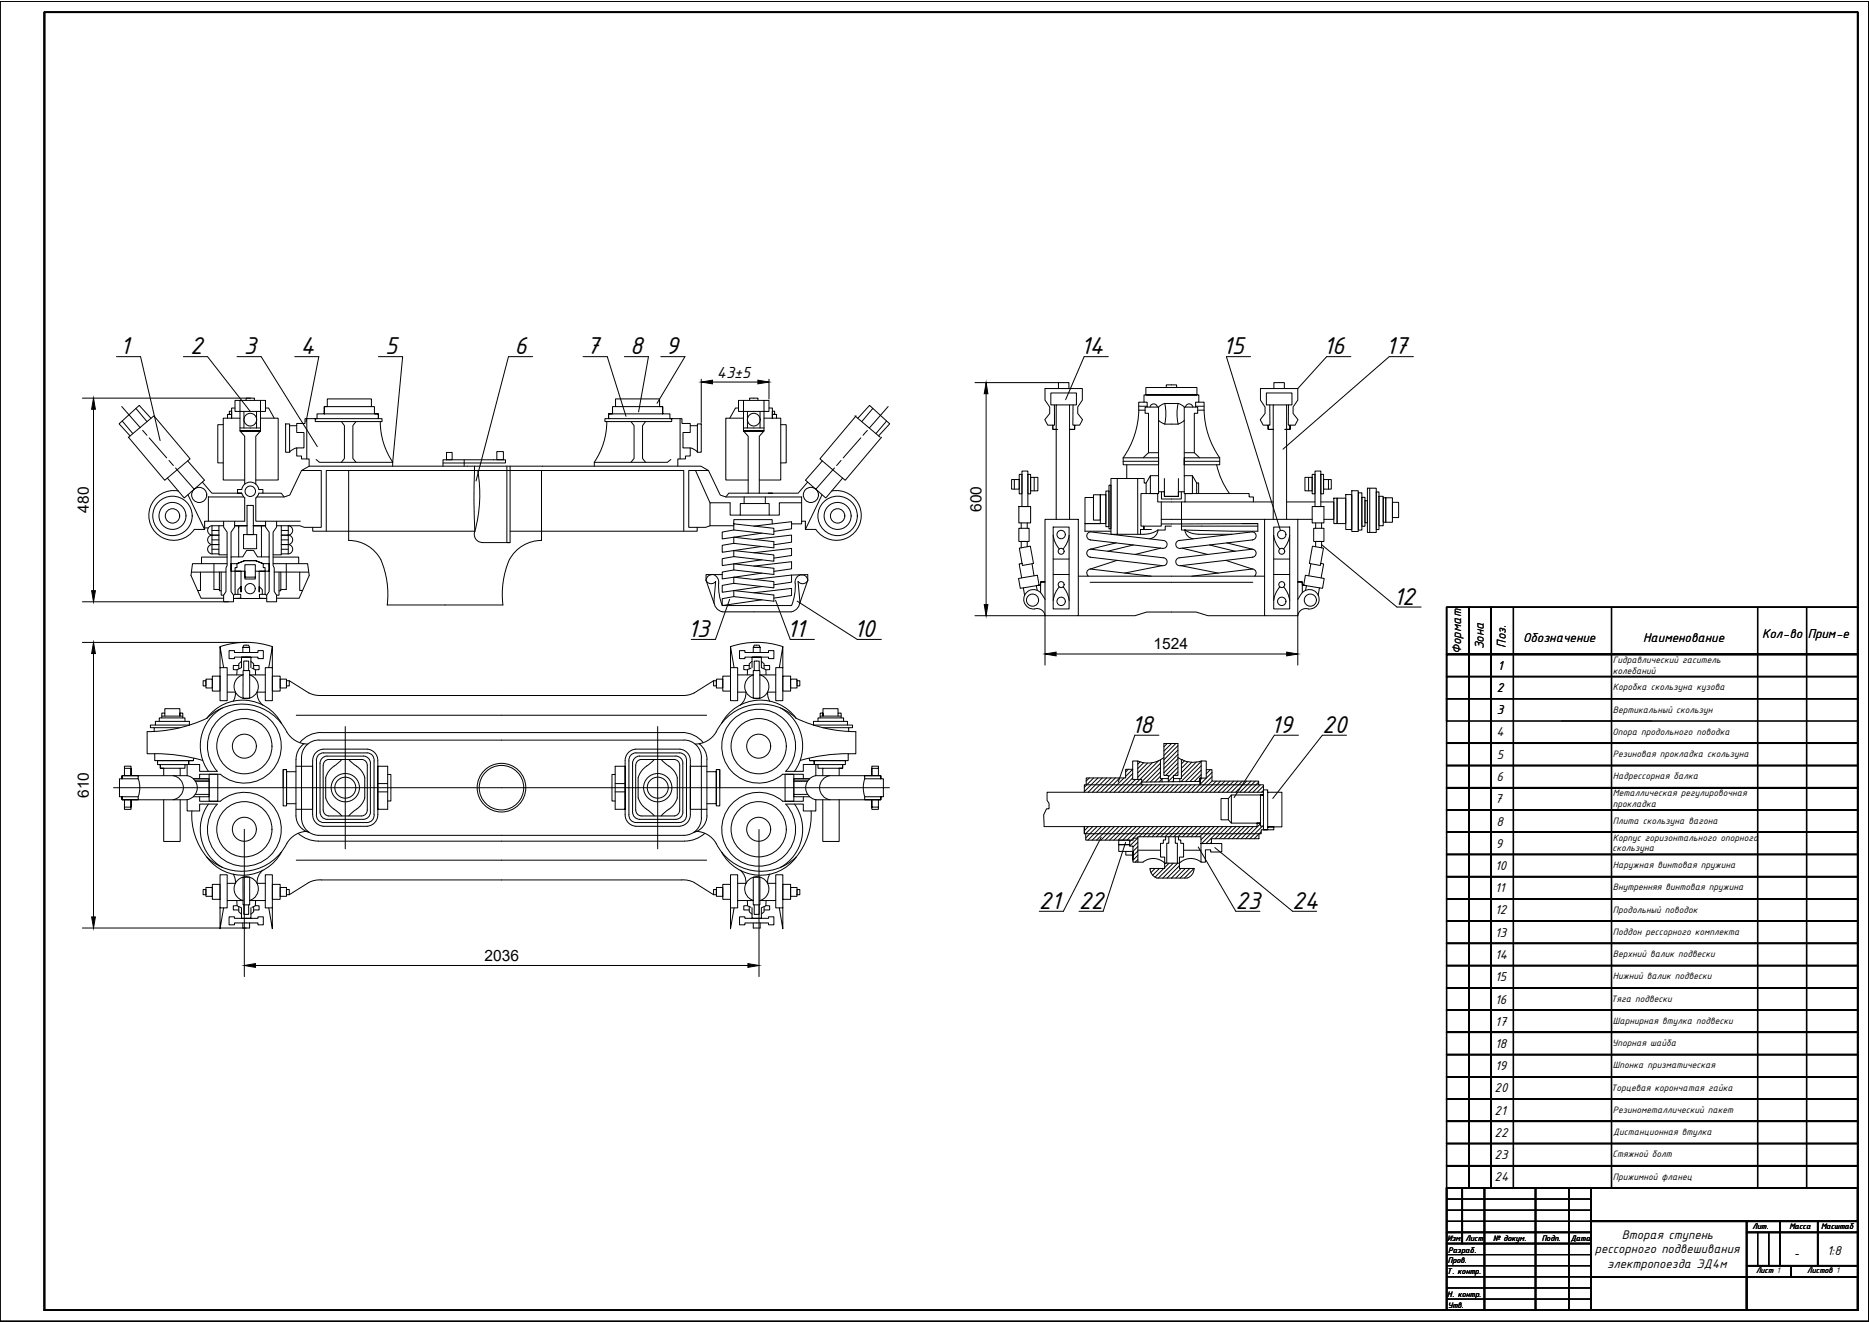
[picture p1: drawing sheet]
<svg xmlns="http://www.w3.org/2000/svg" width="420mm" height="297mm" viewBox="0 0 420 297" stroke-linecap="round" stroke-linejoin="round" font-family="sans-serif">
<!-- layer: PDF _PDF _0.3-STAMP -->
<g fill="none" stroke="#000" stroke-width=".36">
<path d="M10 2.7h407.5v291.6h-407.5zM325.1 266.9v27.4M325.1 276.9h32.5M325.1 279.4h32.5M328.6 266.9v12.5M333.6 266.9v27.4M345.1 266.9v27.4M352.5 266.9v27.4M357.6 274.4h59.9M392.5 274.4v19.9v-7.4h25v7.4v-27.4v7.5h-59.9v-7.5v27.4M392.5 276.9h25M400 274.4v10"/>
<path d="M408.5 274.4v10M357.6 286.9h59.9M392.5 284.4h25M402.5 284.4v2.5"/>
</g>
<path d="M325.1 294.3h92.4" fill="none" stroke="#000" stroke-width=".22"/>
<!-- layer: PDF _PDF _0.25-STAMP -->
<path d="M325.1 269.4h32.5M325.1 274.4h32.5M325.1 271.9h32.5M395 276.9v7.5M397.5 276.9v7.5M325.1 286.9h32.5M325.1 291.8h32.5M325.1 289.4h32.5M325.1 284.4h32.5M325.1 281.9h32.5" fill="none" stroke="#000" stroke-width=".22"/>
<!-- layer: PDF _0 -->
<path d="M0 .3h420v296.5h-420z" fill="none" stroke="#000" stroke-width=".22"/>
<g fill="none" stroke="#000" stroke-width=".36">
<path d="M330.1 136.4v10.6v-10.6M335.1 136.4v10.6v-10.6M340.1 136.4v130.5M362.1 136.4v130.5M395 136.4v130.5M406 136.4v130.5M417.5 136.4h-92.4v10.6h92.4h-92.4v5M325.1 157h92.4M330.1 152v10v-10M330.1 147v5v-5M335.1 152v10v-10M335.1 147v5v-5"/>
<path d="M417.5 152h-92.4v10M330.1 162v104.9v-104.9M335.1 162v104.9v-104.9M417.5 162h-92.4v104.9M417.5 167h-92.4h92.4M417.5 172h-92.4h92.4M417.5 177h-92.4h92.4M417.5 182h-92.4h92.4M417.5 186.9h-92.4h92.4M417.5 192h-92.4h92.4M417.5 196.9h-92.4h92.4M417.5 201.9h-92.4h92.4"/>
<path d="M417.5 206.9h-92.4h92.4M417.5 211.9h-92.4h92.4M417.5 216.9h-92.4h92.4M417.5 221.9h-92.4h92.4M417.5 226.9h-92.4h92.4M417.5 231.9h-92.4h92.4M417.5 236.9h-92.4h92.4M417.5 241.9h-92.4h92.4M417.5 246.9h-92.4h92.4M417.5 251.9h-92.4h92.4M417.5 256.9h-92.4h92.4M417.5 266.9h-92.4h92.4"/>
<path d="M417.5 261.9h-92.4h92.4"/>
</g>
<!-- layer: 0 -->
<g fill="none" stroke="#000" stroke-width=".22">
<path d="M18.5 89.4h37.7M21 91.9v40.8M26.2 80.1h5.4l4.4 18.9M27.4 91.3l4.1 4.8M27.5 94.6l2.4 2.8M28.9 98.2l5.7-4.8 8.1 9.7-5.7 4.8zM30.5 91.8l2.5 2.9M32 96.7l1 1.1M33.5 98.4l4 4.5M33.9 94l-2.6-2.9-4.5 4.1 2.4 2.7M41.2 80.1h5.4l9.6 12.3M50.2 95.4h-1.3v8.6h1.3"/>
<path d="M52.8 91.7h-.8v2.3v-1.6h-.5v.7h.5h-.9v.9M53.3 80.1h5.4l12.6 20.2M53.9 90v2.4h-1.1v-2.4h6.9v2.4h-1.2v-2.4M53.9 94h-3.7v13.8h4.8M53.9 96.1h4.6M54.8 92.4v3.7M56.2 92.4h-2.3v4.4h2.3h-2.3l1.1 1.2v10.7M56.2 89.4h-.9v.6M56.2 92.4h2.3v4.4h-2.3h2.3l-1 1.2v10.7M56.2 89.4h1v.6M57.7 92.4v3.7M58.5 94h4v13.8h-5"/>
<path d="M59.7 91.7h.7l1.2 2.3M64.2 95.2h.9v6.4h-.9zM65.1 95.6h1.6M66.2 80.1h5.4l-2.8 14.7M68.9 94.1v9M76.7 94.7l.7 .9v7.4l-.7 .9M80 94.7l-.7 .9v7.4l.7 .9M83.5 91.3v-1.7h-10v1.7h-.6v1.7v-1.7h11.2v1.7h.9v1.1v-1.1h-13.8v1.1h-.4h15.1v.6h-15.1v-.6h-2.3v1h-1.8v2.1h1.6v3.4h-1.6v1.8h1.1v.7h1.7v1.6M85 80.1h5.4M90.5 80.1l-2.2 23.8a16.3 16.3 0 0 1-2.8-9.2M119.7 80.1h-5.4l-7.3 28M131 80.1h5.5l4.2 13.4"/>
<path d="M136.4 94.7a16.3 16.3 0 0 1-2.9 9.2M138.3 91.3v-1.7h9.9v1.7h.7v1.7v-1.7h-11.3v1.7h-.8v1.1v-1.1h13.7v1.1h.4h-15v.6h15v-.6h2.3v1h1.9v2.1h-1.6v3.4h1.6v1.8h-1.1v.7h-1.7v1.6M140.3 80.1h5.4l-2.2 12.4M141.8 94.7l.7 .9v7.4l-.7 .9M145.1 94.7l-.7 .9v7.4l.7 .9M148.5 80.1h5.4l-6.3 10.5M152.8 94.1v9M155.1 95.6h1.6M156.7 95.2h.9v6.4h-.9zM157.6 85.2v9.7M160.1 85.8h10.2M166 91.7h-.7l-1.3 2.3"/>
<path d="M167.1 90v2.4h-1.1v-2.4h6.8v2.4h-1.1v-2.4M167.1 94h-4v13.8h5M167.1 96.1h4.6M168 92.4v3.7M168.5 90v-.6h1.8v.6M170.8 92.4v3.7M171.7 94h3.7v13.8h-4.8M172.8 91.7h.8v2.3v-1.6h.5v.7h-.5h.9v.9M172.8 85.2v4.4M175.4 95.4h1.3v8.6h-1.3M192.1 93.4l5.7 4.8M192.4 93.4l-8.2 9.7 5.7 4.8 8.2-9.7"/>
<path d="M192.8 94l2.6-2.9 4.5 4.1-2.5 2.7M193.4 98.4l-3.9 4.5M194.9 96.7l-1 1.1M196.1 91.8l-2.4 2.9M199.2 94.6l-2.4 2.8M199.6 91.3l-4.2 4.8M219.1 86h18.8M221.6 88.5v47.3M236.9 91l.1 4.5h-.4v1h.7M237.3 91h-1.2v-2.7h5.8v2.7h-1.5M237.9 87.3v-1.3h2.3v1.3M241.1 91v4.5h.4v1h-1.1h1.1v-1h1.1l.7-1.2-1.1-1.4v-1.5l1-1.5v-2.6h-8.4v2.6l1.1 1.5v1.5l-1.1 1.4 .6 1.2h1.2v1h1.1"/>
<path d="M249.1 80.1h-5.5l-4.1 9.7M255.9 91.3h1.9M255.9 92.2a19.4 19.4 0 0 1-3.5 10.6M257.1 90.4h-1.2v1.8h1.4M257.8 91.5h2.5v12.9v-1.5h-7.9M258.4 91.5a.84 .84 0 0 1 .9-.8 .84 .84 0 0 1 .8 .8M260.4 91.4l1.3-.8 .3 2-.3 2.7M260.4 94.4l1.3 .9M261.7 90.7h3M261.7 95.3h3M264.7 90.6l-.2 2 .2 2.7M264.8 90.6l1.3 .8"/>
<path d="M266.1 94.4l-1.4 .9M266.4 91.5a.84 .84 0 0 1 .8-.8 .84 .84 0 0 1 .9 .8M268.7 91.5h-2.6v12.9v-1.5h8M268.7 91.3h1.9M269.4 90.4h1.2v1.8h-1.5M270.6 92.2a19.4 19.4 0 0 0 3.5 10.6M281 80.1h-5.4l12.1 39.1M286.1 91h-1.5v-2.7h5.7v2.7h-1.2M286.3 87.3v-1.3h2.3v1.3M291.6 87.3h-8.4v2.6l1.1 1.5v1.5l-1.1 1.4 .7 1.2h1.1v1h1.1h-1.1v-1h.4l-.1-4.5M291.6 87.3v2.6l-1 1.5v1.5l1.1 1.4-.7 1.2h-1.1v1h-1.1h1.1v-1h-.4v-4.5M303.6 80.1h-5.5l-6.5 7.2"/>
<path d="M317.6 80.1h-5.4l-23.9 20.8M37.6 107.4l3.8 4.5 2.2-2M38 103.4l1 1.2M40.1 110.3a5.6 5.6 0 0 0-6.2 7.6 5.6 5.6 0 0 0 9.8 1h2.3l-3.8-7.7M42.2 103.5l3.8 4.4-2.4 2-4.2-4.8M45.5 108.3l2.1 2.5h6.7h-.9v-.8h.9M46 118.6h.8M46.8 111.6v5.5M46.8 111.6h8M47.6 119.2h1.6M47.6 118.1a1.07 1.07 0 0 0-.9 1.1 1.07 1.07 0 0 0 .9 1 1.06 1.06 0 0 0-.9 1.1 1.06 1.06 0 0 0 .9 1M49.2 118.1h-1.6v2.1h1.6h-1.6v2.1h1.6h-1.6v2.1h1.6"/>
<path d="M50.3 117.1v1.3l.7 1.2v7.5l-.2 .5v5.3l-.5 .8v1.5h2.2v-1.5l-.6-.8v-6.3v1.7h.9v-.8h.5v-.9l1.7-.6h1.2h-1.2l-1.7 .6h-1.4v-1.5h2.6l.9-1.4h1.6l.9 1.4h2.6v1.5h-1.3l-1.8-.6h-1.2h1.2l1.8 .6v.9h.4v.8h.9v-1.7v6.3l-.6 .8v1.5h2.3v-1.5l-.6-.8v-5.3l-.2-.5v-7.5l.8-1.2v-1.3M50.3 118.1h-1.1v6.5h1.8M52.7 117.1v1.3l-.8 1.2v5.5M52.7 118.1h2.8h-2.8M53.6 118.1v7M54.3 110a1.93 1.93 0 0 1 1.9-1.7 1.93 1.93 0 0 1 2 1.7M54.3 110.8l.7 1.1v5.2h-9v1.8M55.5 113.5h1.4v6.6h-1.4zM57.7 111.6h6.2l1.2-.4 2.7-5.5h4.4v12.8h-3.8l-1-.4h-2.6a1.07 1.07 0 0 1 1 1.1 1.07 1.07 0 0 1-1 1 1.06 1.06 0 0 1 1 1.1 1.06 1.06 0 0 1-1 1M58.2 110h.9v.8h-.9l-.7 1.1v5.2h10M58.8 118.1v7M59.1 110.8h4.1l.7 .8"/>
<path d="M59.7 117.1v1.3l.8 1.2v5.5M59.7 118.1h-2.8h2.8M62.2 118.1h1v6.5h-1.8M63.2 118.1h1.6v2.1h-1.6h1.6v2.1h-1.6h1.6v2.1h-1.6M63.2 119.2h1.6M66.7 100.6l-.7 .3-.9 .7M67.8 105.7l1.7-1h88l1.7 1M70.3 118.5v.8h36.4M71 103.2l.8 .7h16.4v.8M73.3 119.3v-13.6h80.4v13.6M78.3 105.7v15.7M99.6 104h14v-.7h-14v1.4"/>
<path d="M100.3 101.6h1.3v1.7h-1.3zM104.3 103.3v1.4M106.6 104.7l-.1 7.8 .2 6.8M106.7 119.3a1.85 1.85 0 0 0 1.7 2.6M107.4 105.7a31.5 31.5 0 0 1-.7 13.6M111.6 101.5h1.5v1.8h-1.5zM113.9 104.7v17.2h.7M114.6 104.7v17.2h-6.2M121.7 105.7v15.7M150.8 103.2l-.8 .7h-16.5v.8M155.1 100.6l.7 .3 .9 .7M156.3 105.7l3.2 7.3"/>
<path d="M156.7 118.5v.8h-42.1M159.5 118.1h5.4M164.9 117.7v1.4l9 1v-1.4l-9-1v-1h8.6v1M164.9 119.1l-2.6 .4v1.6l8.9-1.3M166.4 115.7h6.4M167.2 111.6v1.5M168.1 110.8v-12.8l-1-1.2h2.3h-2.3v-4.4h4.6v4.4h-2.3h2.3l-1.1 1.2v12.8M169.4 118.2l8.5-1v1.6l-4 .6M172 111.6v1.5M172.7 110.8h-8.9l-.7 .8M180.1 117.1v-5.5h-17l-1.2-.4-2.7-5.5h-4.4v12.8h3.8l.9-.4M180.1 113h-5v2.7h-2.3v-2.6h-6.4v2.6h-2.3v-2.7h-4.6v5.1"/>
<path d="M180.1 117.1v.6h-2.2M180.1 117.1h.9v1.8M181.5 108.3l-2.1 2.5h-6.7h.9M184.8 103.5l-3.8 4.4 2.3 2 4.2-4.8M186.9 110.3a5.6 5.6 0 0 1 6.2 7.6 5.6 5.6 0 0 1-9.8 1h-2.3l3.7-7.7M189 103.4l-1 1.2M189.4 107.4l-3.8 4.5-2.3-2M227.3 107.7h1.7v2.2h-1.7zM227.9 107.7v2.2M229 113.8h2.6v3.7h-2.6zM229 106.6h.7v4.3h-.7zM229.5 117.5v1.2"/>
<path d="M229.7 105.8h1.3v8h-1.3zM230.8 117.5v1.2M231 106.6h.6v4.3h-.6zM231.6 107.2h1.6v3.1h-1.6zM232.4 107.2v3.1M234.8 116.7h7.5v21.6h-7.5zM236.7 118.4h3.5v18.4h-3.5zM237.3 116.7v-25.7h3.1v25.7M245.7 111.2h1.6v5.6h-1.6zM245.7 111.8h-1.9v5.8h3.5h-3.5v1.7h5.8M247.3 111.2h1.2v6.4h-1.2zM248.5 110.3h.7v8h-.7z"/>
<path d="M249.2 109h.5v9.8h-.5zM252.4 102.9v1.5h7.9v2.5M252.4 103.6h7.9M253.2 104.4v3.1h2.5h-4.6h6v1h.5v2.4h.9v-4h1.8v4h-1.8h1.7v1.9h6.1v-1.9h1.7h-1.9v-4h1.9v4h.9v-2.4h.5v2.4M255.7 107.5v12.5M256.9 102.9l1.2-1.2v-8.8h-.8v-1.4h.5v-1.1h-.7v-1.7h6.1h-5.7v-1.6h5.7h-1.1v-.6h2.3v.6h-1.2h5.8v1.6h-5.8h6.2v1.7h-.7v1.1h.4v1.4h-.7v8.8l1.2 1.2M257.6 110.9h-1.2v7.3h4.6v-5.4M258.1 101.7h2.2M258.5 106.9l-.9 1.6M258.7 119h-1.6v-.8v.8h-.8v1M261 116.7h23.2M261 110.5v1.6h4.5v-1.6"/>
<path d="M261.7 107.5v4h1.5h-1.5v-1h-1.4M263.2 118.2h-1.3v.9h-1.7M264.8 107.5v4h-1.6h1.6v-1h1.3M265.5 112.8v5.4h17.2M265.5 118.2v.9h.7M266.1 103.6h8M266.1 101.7h2.3M266.2 119.1h.1M266.2 119.1l16.5 .2M266.3 119.1l1.4 .7 1.7 .2M266.3 119.1a2.12 2.12 0 0 0 1.8 1.9M266.3 112.8h19.8"/>
<path d="M268 106.9l.9 1.6M268.9 110.9h11.8v.7h1v1.2M273.4 104.4a17.5 17.5 0 0 0 2.9 6.5M274.1 102.9v1.5h-8v2.5M279.2 117.6h3.5l-21.7 .1M282.7 117.6v1.7M284.2 116.7h7.4v21.6h-7.4zM286.1 116.7v-25.7h3v25.7M286.2 118.4h3.6v18.4h-3.6zM289.1 112.8h6.4M291.6 116.7h3.3M293.2 107.2h1.7v3.1h-1.7z"/>
<path d="M294.1 107.2v3.1M294.9 113.8h2.6v3.7h-2.6zM294.9 106.6h.6v4.3h-.6zM295.5 105.8h1.3v8h-1.3zM295.7 117.5v1.2M296.8 106.6h.6v4.3h-.6zM296.8 112.8h2.9v3.9h-2.2M297 117.5v1.2M297.4 107.7h1.8v2.2h-1.8zM298.5 107.7v2.2M299.7 111.9h.8v5.7h-.8zM300.5 111.9h1.9v5.7h-1.9z"/>
<path d="M302.4 111.1h1.4v7.9h-1.4zM303.8 110.2h1.4v9.2h-1.4zM305.2 110.7h.8v8.4h-.8zM306 111.7h.7v6.5h-.7zM306.7 112.5h.6v4.9h-.6zM307.3 109.7h2v9.9h-2zM307.8 109.7v9.9M309.3 110.5h.6v8.5h-.6zM309.9 111.5h.9v6.6h-.9zM310.8 111.8h.6v5.5h-.6zM311.4 111.8h1.5v5.5h-1.5zM312.9 112.9h1.4v3.4h-1.4z"/>
<path d="M18.5 135.2h32.9M45.1 128.5v4.2h-.7M47.6 121.3h1.6M47.6 123.4h1.6M47.6 122.3a1.07 1.07 0 0 0-.9 1.1 1.07 1.07 0 0 0 .9 1.1M48.1 126.6v5.8h1.2M49.3 128.5v4.2h.4M49.7 128.5v5.2h.6M50.8 128.5h-7.8M51 126.6h-7.7l-.4 2.7 2.3 5.1h5.1M51 125.2h-5.7v1.4M52.8 128.3v5.2l-.3 .2"/>
<path d="M52.8 133.5h1.3v.9l-1.6 .1h7.4l-1.6-.1v-.9h1.3M54.7 120.1h3v3.2h-3zM57.4 129.7h-2.4v-2.8h2.4v3.2h-2.4v-1.8h-2.2h1.4v4.7v-1.2l-.7 .7v1M57.4 128.3h2.2h-1.4v4.7v-1.2l.7 .7v1M59.6 128.3v5.2l.3 .2M61.4 126.6h7.7l.4 2.7-2.3 5.1h-5M61.4 125.2h5.7v1.4M61.6 128.5h7.8M62.7 128.5v5.2h-.5M63.1 128.5v4.2h-.4M63.2 121.3h1.6M63.2 123.4h1.6"/>
<path d="M64.3 126.6v5.8h-1.2M64.8 122.3a1.07 1.07 0 0 1 1 1.1 1.07 1.07 0 0 1-1 1.1M67.4 128.5v4.2h.6M78.4 121.4a8.3 8.3 0 0 1 8.2 7.3l.6 4.1-.2 3.1h26a19.8 19.8 0 0 1 1.5-10.2M121.7 121.4a8.2 8.2 0 0 0-7.2 4.3M160.3 129.1a1.45 1.45 0 0 0-1.6 1.3 1.25 1.25 0 0 0 2.1 .2l-.4 4.4a2.4 2.4 0 0 0 1.9 2.4M160.3 129.1a2.14 2.14 0 0 1 1.2 2.6l.2 2.2 .6 2.1M162.3 129.1h-3.6v1.3l1.8 5.2M162.3 136h15.6M162.3 137.5h15.6M164 134.6l-3.2 9.1h-5.5M164.9 120.7l9 1v1.4l-9-1z"/>
<path d="M164.9 122.1l-2.6 .4v1.6l8.9-1.3M164.9 123.7l9 1v1.4l-9-1.1zM164.9 125l-2.6 .5v1.6l8.9-1.3M164.9 126.7l9 1v1.4l-9-1zM164.9 128.1l-2.6 .4v1.6l8.9-1.3M164.9 129.7l9 1v1.4l-9-1zM164.9 131.1l-2.6 .4v1.6l8.9-1.3M164.9 132.7l9 1v1.4l-9-1.1zM164.9 134l-2.6 .5v1.5l8.9-1.2M169.4 121.2l8.5-1v1.6l-4 .6M169.4 124.2l8.5-1v1.6l-4 .6M169.4 127.2l8.5-1v1.6l-4 .6"/>
<path d="M169.4 130.2l8.5-1v1.6l-4 .6M169.4 133.2l8.5-1v1.6l-4 .6M174.3 134.9l3.3 8.8h5.4M177.9 129.2l3.6-.1v1.3M179.1 135l13.5 8.7h5.4M179.8 135a2.4 2.4 0 0 1-1.9 2.4M181.5 130.4l-1.8 5.2M181.5 130.4a1.26 1.26 0 0 1-2.1 .2l.3 4.4M181.5 130.4a1.47 1.47 0 0 0-1.7-1.2 1.47 1.47 0 0 0-1.1 1.8l-.1 2.2-.7 2.8M219.1 138.3h15.7M229.7 126.6l-.6-3.5 2.4-.4 .8 3.9-2.5 .4-.1-.4-.7 .1 .6 3.1M230 132.1l-.7 .1-.4-2.2 4.2-.8 .4 2.3-.6 .1 .9-.2v-.7h1h-1v2.4"/>
<path d="M230.8 122.8v-1.2h-1.8v-2.9h2.3v2.9h-1.8v1.5M231.9 126.7l.5 2.7M233.1 132.6l-.2-1-2.9 .5 .2 1.7M234.8 138.3v11.1M234.9 134.7a3.4 3.4 0 0 0-2.6-2.3 2.19 2.19 0 0 0-2.2 2.5 2.19 2.19 0 0 0 2.8 1.8 1.81 1.81 0 0 1 1.9 1.6M236.7 125.6h3.5M236.7 129.1h3.5M236.7 120.3l.4 1.6 .9 1.4M238 131.8l-.9 1.5-.4 1.6M238.9 131.8l.9 1.5 .5 1.6M240.3 120.3l-.5 1.6-.9 1.4M242.3 138.3h12.7l2.7-.8h11.1l2.6 .8h12.8"/>
<path d="M242.3 129.4h41.9M244.9 121.3l16.3 1.9a.9 .9 0 0 0 1.1-.7 .9 .9 0 0 0-.8-1.1M244.9 125.2l16.3 1.9M245 130.8h36.5M245 123.4l16.5 1.9M245.1 123.4a.9 .9 0 0 0-.9 .9 .9 .9 0 0 0 .9 .9M245.1 127.8a.9 .9 0 0 0-.8 .6 .9 .9 0 0 0 .3 1M245.1 121.3a.9 .9 0 0 1-.9-.9 .9 .9 0 0 1 .9-.9l16.4 1.9M250.8 122l-5.8 1.4M251 125.9l-6 1.9 13.7 1.6M251.1 120v-12.5h-1.4v12.5h7.4M254.7 122.4l-5.8 1.4"/>
<path d="M257.1 120l1.7-.2 1.4-.7a2.16 2.16 0 0 1-1.8 1.9M260.9 123.1l-5.8 1.5M261.2 127.1l-8.5 1.6M261.5 125.3a.9 .9 0 0 1 .8 1.1 .9 .9 0 0 1-1.1 .7M265 125.3a.9 .9 0 0 0-.8 1.1 .9 .9 0 0 0 1.1 .7M265.3 127.1l8.5 1.6M265.6 123.1l5.8 1.5M269.4 120h7.4M271.8 122.4l5.8 1.4M275.5 125.9l5.9 1.9-13.6 1.6M275.7 122l5.7 1.4M281.4 121.3a.9 .9 0 0 0 .9-.9 .9 .9 0 0 0-.9-.9l-16.4 1.9"/>
<path d="M281.4 123.4l-16.4 1.9M281.4 123.4a.9 .9 0 0 1 .9 .9 .9 .9 0 0 1-.9 .9M281.4 127.8a.9 .9 0 0 1 .8 .6 .9 .9 0 0 1-.3 1M281.5 121.3l-16.2 1.9a.9 .9 0 0 1-1.1-.7 .9 .9 0 0 1 .8-1.1M281.5 125.2l-16.2 1.9M286.2 125.6h3.6M286.2 129.1h3.6M286.2 120.3l.5 1.6 .9 1.4M287.6 131.8l-.9 1.5-.5 1.6M288.4 131.8l1 1.5 .4 1.6M289.8 120.3l-.4 1.6-1 1.4M291.6 134.7a3.4 3.4 0 0 1 2.6-2.3 2.19 2.19 0 0 1 2.2 2.5 2.19 2.19 0 0 1-2.8 1.8 1.81 1.81 0 0 0-1.9 1.6l-.1 11.1"/>
<path d="M293.4 132.6l.2-1 2.9 .5-.3 1.7M294.6 126.7l-.5 2.7M295.7 122.8v-1.2h1.8v-2.9h-2.3v2.9h1.8v1.5M296.5 132.1l.7 .1 .4-2.2-4.2-.8-.4 2.3 .6 .1-.9-.2v-.7h-1.1h1.1v2.4M296.8 126.6l.6-3.5-2.5-.4-.7 3.9 2.5 .4 .1-.4 .7 .1-.6 3.1M297 122.4l16.9 14h5.5M18.5 144.3h36.8M21 146.8v59.2M45.6 152.9h.7v1.2h-.7zM46.3 152.6h1.4v2h-1.4zM47.7 151.9h1.7v3.4h-1.7zM49.4 150h1.7v7.4h-1.7z"/>
<path d="M49.4 150v-4.7l.9 4.7M49.5 145.3a18.3 18.3 0 0 1 11.7 0M50 159a9.8 9.8 0 0 0-3.2 14.3M51.1 155.5h1.8v.8l-.5 1.2M51.1 151.6h3.5a2.72 2.72 0 0 0-2 3 2.72 2.72 0 0 0 2.7 2.3M53.7 149.5h-1.3v.9l.9 .1M54.3 148.6l-.6 .5v1.2M54.6 146.6v-1.2h.7h-.7l.2-.5h1.1l.2 .5h-.8h.8v1.2M54.6 150.6h1.5v6.3h-1.5zM54.8 150.6v-2.1h1.1v2.1M56 151.6h3.6M56.1 151.6a2.72 2.72 0 0 1 1.9 3 2.72 2.72 0 0 1-2.7 2.3"/>
<path d="M56.4 150v-2.4h-1.1h2.7v.4h1.2v-1.8h-1.2v.4h-5.3v-.4h-1.2v1.8h1.2v-.4h2.6h-1v2.4l-1 .4-.1 1.2M56.4 148.6l.6 .5v1.2M56.6 150.1l.8 .3v1.2M57 149.5h1.2v.9l-.8 .1M57.8 155.5h1.8M57.8 155.5a3.4 3.4 0 0 0 1.3 2.9M59.6 150h1.6v7.4h-1.6zM60.4 150l.8-4.7v4.7M61.2 151.9h1.8v3.4h-1.8zM63 152.6h1.4v2h-1.4zM64.4 152.9h.6v1.2h-.6zM65 152.9l4.4 2.7 .9 .4 1.4 .3h82l1.4-.3 .9-.4"/>
<path d="M160.4 152.9h.6v1.2h-.6zM160.4 152.9l-4.4 2.8M161 152.6h1.4v2h-1.4zM162.4 151.9h1.8v3.4h-1.8zM164.2 150h1.6v7.4h-1.6zM164.2 150v-4.7l.8 4.7M164.2 145.3a18.3 18.3 0 0 1 11.7 0M165.8 155.5h1.8M165.8 151.6h3.5M167.6 155.5a3.4 3.4 0 0 1-1.3 2.9M168.4 149.5h-1.3v.9l.9 .1M168.8 150.1l-.8 .3-.1 1.2"/>
<path d="M169 150v-2.4h1h-2.6v.4h-1.2v-1.8h1.2v.4h5.3v-.4h1.2v1.8h-1.2v-.4h-2.7h1.1v2.4l1 .4v1.2M169 148.6l-.6 .5v1.2M169.3 150.6h1.5v6.3h-1.5zM169.3 146.6v-1.2h.7h-.7l.2-.5h1.1l.2 .5h-.8h.8v1.2M169.3 151.6a2.72 2.72 0 0 0-1.9 3 2.72 2.72 0 0 0 2.7 2.3M169.5 150.6v-2.1h1.1v2.1M170.8 151.6h3.5M170.8 151.6a2.72 2.72 0 0 1 2 3 2.72 2.72 0 0 1-2.7 2.3M171.1 148.6l.6 .5v1.2M171.7 149.5h1.3v.9l-.9 .1M174.3 155.5h-1.8v.8l.5 1.2M174.3 150h1.6v7.4h-1.6z"/>
<path d="M175.1 150l.8-4.7v4.7M175.4 159a9.8 9.8 0 0 1 3.1 14.3M175.9 151.9h1.8v3.4h-1.8zM177.7 152.6h1.4v2h-1.4zM179.1 152.9h.6v1.2h-.6zM237.3 146.9h51.8M25.5 177h174.4M28 172.6h1.4v1.7v-2.2h-1.4v2.2M28 179.7v2.1h1.4v-2.1v1.6h-1.4M31.1 174.9l.3 1.8-.3 2.3M34.8 169.3a39 39 0 0 1 10.8 1.5M34.9 162.9v-.8h7.7v.8h-8.8v.6h.8"/>
<path d="M35.8 162.1v-.8h5.8v.8M36.4 160.9h4.7M36.8 179.7v9.3h3.7v-9.3M36.8 174.3v-1.7h3.7v1.7M37 160.9v-.7h-.6v1.1M37 160.2v-1h3.4v1.7v-.7h.7v1.1M38.9 174.3a2.74 2.74 0 0 1 2.3 2.7 2.74 2.74 0 0 1-2.3 2.7M38.9 174.3h-11.5v.7v-.7h3.7v.7h-4.3v4h4.3v.7h-3.7v-.7v.7h11.5M38.9 174.3h3.1M38.9 179.7h3.1M40.4 163.5h-5.8v.9M42 174.3a2.74 2.74 0 0 1 2.3 2.7 2.74 2.74 0 0 1-2.3 2.7"/>
<path d="M42 174.3v-2.6h2.9v1.6h3.9a8.3 8.3 0 0 1 3.5-13.6 8.3 8.3 0 0 1 10.8 8.9 8.3 8.3 0 0 1-12.7 6l-.9-.7h-4.6v1.1M43.6 170.3l-.2 .6M43.9 178.5h3.1M43.9 175.5h3.1M44.9 179v1h4.6a8.3 8.3 0 0 1 13.4 4.1 8.3 8.3 0 0 1-9.4 10.4 8.3 8.3 0 0 1-5.4-13l.7-.9h-3.9v1.6h-2.9v-2.5M46.5 161.4a11.4 11.4 0 0 1 18.4 3.6 5.5 5.5 0 0 0 4.3 2.2M47 175v-1.1h1.9v6.1h-1.9v-5h-3.6h3.6v4h-3.6M63.3 162.5a9.9 9.9 0 0 0-16.8-1.2 30.9 30.9 0 0 1-13.4 3.1v4.9h1.7v1.6h8.6h-1v.8v-.8h-7v.9h.6v.8h.8h-.8v-.8h6h-.4v.8h-1.1M63.6 177v4.1h.8v-4.1v3.6h2.1M64.4 172.9h-.8v4.1M66.5 173.4h-2.1v3.6v-4.1h-.8v4.1M66.6 160.7h92.2"/>
<path d="M67.8 170.3v13.3M68.3 167.1l-1.2 1.3-.5 1.6-.1 13.3a3.9 3.9 0 0 0 3 3.7M70.3 170.9v6.1v-4.8h-3.8M70.3 170.9a2.55 2.55 0 0 1 2.3-2.6h10a2.57 2.57 0 0 1 2.3 2.6v6.1v-4.8h2.2v9.6h-2.2v-4.8v6a2.55 2.55 0 0 1-2.3 2.6h-10a2.61 2.61 0 0 1-2.3-2.6M71.7 166.3h82M71.7 166.3a3.9 3.9 0 0 0-3.9 4M71.9 171.5v10.9M72.2 164.6h81M72.2 164.6a6.2 6.2 0 0 0-4.8 2.2M72.7 169.1h9.8M72.7 169.1a1.64 1.64 0 0 0-1.6 1.9v12a1.62 1.62 0 0 0 1.6 1.8M73.1 170.9l.8-.3h7.4a1.32 1.32 0 0 1 1.2 1.4v10a1.32 1.32 0 0 1-1.2 1.3h-7.4a1.36 1.36 0 0 1-1.3-1.3v-10l.1-.4z"/>
<path d="M73.5 169.9h8.2M73.5 169.8a1.64 1.64 0 0 0-1.6 1.7M76.8 170.6l-.6 .7a6.8 6.8 0 0 0-3 3.4v4.6a5.5 5.5 0 0 0 2.6 3l1 1M77.6 163.2v27.5M78.4 170.6l.6 .7a6.8 6.8 0 0 1 3 3.4v4.6a5.4 5.4 0 0 1-2.6 3l-1 1M81.7 169.8a1.64 1.64 0 0 1 1.6 1.7M82.5 169.1a1.64 1.64 0 0 1 1.6 1.9v12a1.62 1.62 0 0 1-1.6 1.8h-9.8M83.2 171.5v10.9M84.9 176h2.2M84.9 177.9h2.2M87.1 174h.7v6h-.7M138.2 174h-.7v6h.7"/>
<path d="M138.2 176h2.3M138.2 177.9h2.3M142.2 171.5v10.9M142.9 169.1h9.8M142.9 169.1a1.64 1.64 0 0 0-1.6 1.9v12a1.65 1.65 0 0 0 1.6 1.8M143.4 170.9l.7-.3h7.4a1.32 1.32 0 0 1 1.2 1.4v10a1.33 1.33 0 0 1-1.2 1.3h-7.4a1.36 1.36 0 0 1-1.3-1.3l.1-10v-.4zM143.4 174.7v4.6M143.4 179.3a5.4 5.4 0 0 0 2.6 3l1 1M143.7 169.9h8.2M143.7 169.8a1.64 1.64 0 0 0-1.5 1.7M147 170.6l-.6 .7a6.8 6.8 0 0 0-3 3.4M147.8 163.2v27.5"/>
<path d="M148.6 170.6l.6 .7a6.7 6.7 0 0 1 3 3.4v4.6a5.3 5.3 0 0 1-2.6 3l-1 1M151.9 169.8a1.64 1.64 0 0 1 1.6 1.7M152.7 169.1a1.64 1.64 0 0 1 1.6 1.9v12a1.62 1.62 0 0 1-1.6 1.8h-9.8M153.2 164.6a6.2 6.2 0 0 1 4.8 2.2M153.4 171.5v10.9M153.7 166.3a3.9 3.9 0 0 1 3.9 4M157.1 167.1l1.2 1.3 .5 1.6 .1 13.3a3.9 3.9 0 0 1-3 3.7M157.6 170.3v13.3M158.9 172.2h-3.8v4.8v-6.1a2.55 2.55 0 0 0-2.3-2.6h-10a2.57 2.57 0 0 0-2.3 2.6v6.1v-4.8h-2.3v9.6h2.3v-4.8v6a2.55 2.55 0 0 0 2.3 2.6h10a2.61 2.61 0 0 0 2.3-2.6v-6v4.8h3.8M158.9 173.4h2.1v3.6v-4.1h.7v4.1M161 172.9h.7v4.1M161.7 177v4.1h-.7v-4.1v3.6h-2.1"/>
<path d="M175.9 173.9h4.6v1.1M175.9 173.9a8.3 8.3 0 0 1-13.6-4.3 8.3 8.3 0 0 1 10.2-9.9 8.3 8.3 0 0 1 4 13.6h4v-1.6h2.8v2.6M178.4 175v-1.1h-2v6.1h2v-5h3.5h-3.5v4h3.5M178.4 175.5h3.1M178.4 178.5h3.1M178.9 161.4a31.5 31.5 0 0 0 13.4 3v4.9h-1.7v1.6h-8.7h1.1v.8v-.8h7v.9h-.6v.8h-.8h.8v-.8h-6.1h.5v.8h1.1M178.9 161.4a11.4 11.4 0 0 0-18.4 3.6 5.5 5.5 0 0 1-4.3 2.2M178.9 161.3a9.9 9.9 0 0 0-16.8 1.2M180.5 179v1h-4.6M181.8 170.3l.1 .6M183.3 179.7v2.5h-2.8v-1.6h-4a8.3 8.3 0 0 1-4 13.7 8.3 8.3 0 0 1-10.2-10 8.3 8.3 0 0 1 13.6-4.3M183.3 174.3h3.2"/>
<path d="M183.3 179.7h3.2M183.3 174.3a2.74 2.74 0 0 0-2.2 2.7 2.74 2.74 0 0 0 2.2 2.7M183.8 162.1v-.8h5.8v.8M184.3 160.9h4.7M184.9 179.7v9.3h3.7v-9.3M184.9 174.3v-1.7h3.7v1.7M184.9 163.5h5.8v.9M186.5 174.3h11.4v.7v-.7h-3.6v.7h4.2v4h-4.2v.7h3.6v-.7v.7h-11.4M186.5 174.3a2.74 2.74 0 0 0-2.3 2.7 2.74 2.74 0 0 0 2.3 2.7M188.3 160.9v-.7h.7v1.1M188.3 160.2v-1h-3.4v1.7v-.7h-.6v1.1M190.4 162.9v-.8h-7.6v.8h8.8v.6h-.9"/>
<path d="M190.6 169.3a39 39 0 0 0-10.8 1.5M194.3 174.9l-.3 1.8 .3 2.3M197.4 172.6h-1.5v1.7v-2.2h1.5v2.2M197.4 179.7v2.1h-1.5v-2.1v1.6h1.5M244.1 176.3v-1.5h8.9v-2h1.5v2.3h2.1v1.2M244.8 174.8l-.7 .7M245.8 174.8l-2.1 2.1M246.7 174.8l-3 3M247.7 174.8l-3.2 3.2M248.7 174.8l-3.2 3.2M249.7 174.8l-3.2 3.2M250.6 174.8l-3.2 3.2"/>
<path d="M251.6 174.8l-3.2 3.2M252.6 174.8l-3.2 3.2M253 174.4l1.5-1.6v-1.8h1.2v4.1M253.6 172.8l-.6 .6M254.5 173.8l-4.2 4.2M254.5 174.8l-3.2 3.2M255.2 175.1l-2.9 2.9M256.2 171.2l-.5 .5M256.9 176.3l-1.7 1.7M257 171.4l-1.3 1.3M257.9 171.5l-2.2 2.1M257.9 176.3l-1.7 1.7"/>
<path d="M258.8 176.3l-1.6 1.7M258.9 171.4l-3.2 3.2M259.8 176.3l-1.6 1.7M260.3 170.9l-7 7.1M260.4 165.2h-5.4l-3.7 10.5M260.8 171.5l-6.5 6.5M260.8 170.7v4.2h1.7M260.8 172.4l-3.3 3.3M260.8 173.4l-2.3 2.3M260.8 174.4l-1.3 1.3M260.8 176.3l-1.7 1.7M261.1 175l-.6 .7"/>
<path d="M261.1 174.9v.8M261.6 170.2a5.7 5.7 0 0 1-5.9 .8M261.8 176.3l-1.7 1.7M262.3 167l-.7 .8M262.5 175.6v-1.4h-.9v-7.2h3.1v7.2h-1v1.4M262.7 176.3l-1.6 1.7M263.3 167l-1.7 1.7M263.7 174.4l-1.2 1.1M263.7 175.4l-.3 .2M263.7 176.3l-1.6 1.7M264.2 167l-2.6 2.7M264.7 167.5l-3.1 3.2"/>
<path d="M264.7 168.5l-3.1 3.2M264.7 169.5l-3.1 3.1M264.7 170.5l-3.1 3.1M264.7 171.4l-2.7 2.8M264.7 172.4l-2.2 2.2M264.7 173.4l-.8 .8M264.7 176.3l-1.7 1.7M264.7 170.2a5.9 5.9 0 0 0 5.2 .8M265.1 174.9v.8M265.5 170.6h.1M265.5 170.6v4.3h-1.8M265.7 176.3l-1.7 1.7"/>
<path d="M266.2 170.9l-.7 .7M266.6 176.3l-1.6 1.7M266.9 171.1l-1.4 1.5M267.6 176.3l-1.6 1.7M267.8 171.2l-2.3 2.4M268.6 176.3l-1.7 1.7M268.8 171.2l-3.3 3.4M269.6 176.3l-1.7 1.7M269.7 175.2v-.4v1.5v-1.5h1.4v-1.9h1.3v2.6h10.4v.8M269.7 175.2l-.3 .4M269.7 175.6l-13.1 .1M269.9 171.1l-4.5 4.5"/>
<path d="M269.9 172l-3.5 3.6M269.9 173l-2.5 2.6M269.9 174l-1.5 1.6M270.1 174.8l-.4 .4M271.1 172.9v-1.9h-1.2v3.8M272 172.9l-.9 .9M272.4 173.5l-2.7 2.7M272.4 174.5l-3.5 3.5M272.4 175.5l-2.5 2.5M273.3 175.5l-2.5 2.5M274.3 175.5l-2.5 2.5M275.3 175.5l-2.5 2.5"/>
<path d="M276 179.4h-1.6v4.8h1.6M276.2 175.5l-2.4 2.5M276.7 178.6l-.7 .8v4.8l.7 .7M277.2 175.5l-2.5 2.5M278.2 175.5l-2.5 2.5M279.2 175.5l-2.5 2.5M280.1 175.5l-2.4 2.5M281.1 175.5l-2.5 2.5M282.1 175.5l-2.5 2.5M282.8 175.7l-2.2 2.3M283.2 176.3l-1.6 1.7M283.9 178h-48.6v1.8l.4 .7v1.2h-.5l-.7 1.3 .1 2.7h47.9v-.8h-5.8v-6.3h6.5v6.3h-.7h.7v.7h.7v-7h-.7h.7v-1.1h1v8.9h-1v-.8v.8h2.3v-.6h-1.3h3.2v-7.8h-3.2"/>
<path d="M283.9 177.5v-1.2h-40.2v1.7M283.9 176.6l-1.4 1.4M283.9 177.6l-.4 .4M291.8 165.2h-5.4l-9.1 14M302.6 165.2h-5.4l-11.2 14.2M350.8 162h20.5M43.1 182.2a14.7 14.7 0 0 0 6.4 13.1 9.9 9.9 0 0 0 13.8-3.9M45.6 199.8h.7v1.2h-.7zM46.3 199.4h1.4v2h-1.4zM46.8 180.6a9.8 9.8 0 0 0 3.2 14.3M47.7 198.7h1.7v3.3h-1.7zM49.4 196.5h1.7v7.5h-1.7z"/>
<path d="M52.4 196.4l.5 1.2v.8h-1.8M54.6 197.1h1.5v6.2h-1.5zM54.9 186.3v33.1M55.3 197a2.72 2.72 0 0 0-2.7 2.3 2.72 2.72 0 0 0 2 3h-3.5M55.3 197a2.72 2.72 0 0 1 2.7 2.3 2.72 2.72 0 0 1-1.9 3M57.8 198.4h1.8M59.1 195.5a3.4 3.4 0 0 0-1.3 2.9M59.6 196.5h1.6v7.5h-1.6zM61.2 198.7h1.8v3.3h-1.8zM63 199.4h1.4v2h-1.4zM64.4 199.8h.6v1.2h-.6zM66.5 181.8h3.8v-4.8v6"/>
<path d="M66.6 193.2h92.2M67 187.2l1.1 .8 1.3 .6 2.1 .4M67.8 183.6a3.9 3.9 0 0 0 3.9 4.1h82a3.9 3.9 0 0 0 3.9-4.1M69.2 186.8a5.7 5.7 0 0 0-5.3 3.6 11.3 11.3 0 0 1-17.4 2.2M71.5 189h82.3M71.9 182.4a1.64 1.64 0 0 0 1.6 1.7M73.5 184.1h8.2M83.3 182.4a1.64 1.64 0 0 1-1.6 1.7M142.2 182.4a1.64 1.64 0 0 0 1.5 1.7M143.7 184.1h8.2M153.5 182.4a1.64 1.64 0 0 1-1.6 1.7M156 198.3l4.4 2.7"/>
<path d="M156 198.3l-.9-.4-1.4-.2h-82l-1.4 .2-.9 .4-4.4 2.7M156.2 186.8a5.6 5.6 0 0 1 5.3 3.6 11.3 11.3 0 0 0 17.4 2.2M158.4 187.2l-1.2 .8-1.2 .6-2.1 .4M160.4 199.8h.6v1.2h-.6zM161 199.4h1.4v2h-1.4zM162.1 191.4a9.9 9.9 0 0 0 16.8 1.2M162.4 198.7h1.8v3.3h-1.8zM164.2 196.5h1.6v7.5h-1.6zM165.8 198.4h1.8M166.3 195.5a3.4 3.4 0 0 1 1.3 2.9M169.3 197.1h1.5v6.2h-1.5zM170.1 197a2.72 2.72 0 0 0-2.7 2.3 2.72 2.72 0 0 0 1.9 3"/>
<path d="M170.1 197a2.72 2.72 0 0 1 2.7 2.3 2.72 2.72 0 0 1-2 3M170.6 186.4v33M173 196.4l-.5 1.2v.8h1.8M174.3 196.5h1.6v7.5h-1.6zM175.9 198.7h1.8v3.3h-1.8zM177.7 199.4h1.4v2h-1.4zM178.5 180.6a9.8 9.8 0 0 1-3.1 14.3M179.1 199.8h.6v1.2h-.6zM182.3 182.2a14.7 14.7 0 0 1-3.4 10.4M244.6 185.7l-.9 .9M245.6 185.7l-1.7 1.6M246.5 185.7l-2.5 2.6"/>
<path d="M247.5 188.1l-8.5 16.6h-5.5M247.5 185.7l-3 3M248.5 185.7l-3.1 3M249.5 185.7l-3.1 3M250.4 185.7l-3 3M251.4 185.7l-3 3M252.4 185.7l-3.1 3M253 189.2l-5.1 15.5h-5.4M253 191.3v.8h1.6M253.4 185.7l-3.1 3M254.3 185.7l-3 3M254.6 193.2v-1.9h-3.2v-1.5h2.5h-2.5v-1.1h2.5v1.4h.7v3.6h1.1"/>
<path d="M255.3 185.7l-3 3M255.7 188.3v5.4h1.2M255.7 188.2l-1.8 1.9M255.7 189.2l-1.1 1.1M255.7 190.2l-1.1 1.1M255.7 191.2l-1.1 1.1M255.7 192.1l-1.1 1.1M255.7 193.1l-.6 .6M255.7 191h5.1M256.3 185.7l-3.1 3M256.9 193.7a3.7 3.7 0 0 1 4.8 .2M257.3 185.7l-3.4 3.4"/>
<path d="M258.2 185.7l-2.2 2.3M258.6 195.1l-.2 .2M259.2 185.7l-2.3 2.3M259.6 195.1l-1 .9M260.2 185.7l-2.3 2.3M260.5 195.1l-1.5 1.5M261.2 185.7l-2.3 2.3M261.5 195.1l-2 2M261.7 193.9h.1M261.7 193.9v1.2h-3.3a2.35 2.35 0 0 0 1.6 2.2M261.9 188v.7h-.5v.8h-.6v3.1h.9v1.3h.5M262.1 185.7l-2.2 2.3"/>
<path d="M262.7 188v1.4h-.5v4.5h2.4v-4.5h-.5v-1.4M262.7 193.9l-1 1M263.1 185.7l-2.3 2.3M263.7 193.9l-3.4 3.4M264.1 185.7l-2.3 2.3M264.6 193.9l-3.3 3.4M264.8 188v.7h.5v.8h.7v3.1h-1v1.3h-.4M265 193.9v1.2h3.3M265 194.5l-2.7 2.8M265.1 185.7l-2.3 2.3M265.4 195.1l-2.2 2.2M266 191h3.9"/>
<path d="M266 185.7l-2.2 2.3M266.4 195.1l-2.2 2.2M267 185.7l-2.3 2.3M267.4 195.1l-2.2 2.2M268 185.7l-2.3 2.3M268.3 195.1l-2.1 2.2M268.3 195.1a2.29 2.29 0 0 1-1.5 2.2h-6.8M269 185.7l-2.3 2.3M269.3 190.3l8.4 14.4h5.4M269.9 193.7a3.7 3.7 0 0 0-4.8 .2M269.9 185.7l-2.2 2.3M270.9 185.7l-2.3 2.3"/>
<path d="M271.9 185.7l-2.3 2.3M272.2 189.3l-.2 .2M272.9 185.7l-3 3M273 190.4l17.5 14.3h5.4M273.8 185.7l-3.8 3.8M274.8 185.7l-3.8 3.8M275.8 185.7l-2.7 2.7M276.8 185.7l-2.8 2.7M277.7 185.7l-2.7 2.7M278.7 185.7l-2.7 2.7M279.7 185.7l-2.8 2.7M280.7 185.7l-2.8 2.7"/>
<path d="M281.6 185.7l-2.7 2.7M282.9 187.4l-1.1 1M282.9 188.3l-.1 .1M283.2 185.1l-3.3 3.3M283.4 186.8l-.5 .5v1.1h-10.7v1.1h-2.3h4.7v1.9h-2.5v-.5h-1.2v2.8h-1v-5.7h-14.2v.3h-1.1v.4h-10.6v-1.4M283.7 185.6l-2.8 2.8M283.9 186.4h-.5v.9h-39.7v-1.6v1.6M283.9 186.3l-.1 .1M49.4 204v4.7l.9-4.7M53.2 202.3l.1 1.2 1 .4v2.4h1h-2.6v-.3h-1.2v1.8h1.2v-.5h5.3v.5h1.2v-1.8h-1.2v.3h-2.7h1.1v-2.4M53.3 203.5h-.9v.9h1.3M53.7 203.7v1.1l.6 .6"/>
<path d="M54.6 207.3v1.2M54.8 203.3v2.1h1.1v-2.1M56 202.3h3.6M56.1 207.3v1.2h-37.6M57 203.7v1.1l-.6 .6M57.4 203.5h.8v.9h-1.2M57.4 216.9h110.7M57.4 202.3v1.2l-.8 .3M60.4 204l.8 4.7v-4.7M164.2 204v4.7l.8-4.7M165.8 202.3h3.5M167.9 202.3l.1 1.2 .8 .3"/>
<path d="M168 203.5h-.9v.9h1.3M168.4 203.7v1.1l.6 .6M169.3 207.3v1.2h1.5v-1.2M169.5 203.3v2.1h1.1v-2.1M170.8 202.3h3.5M171.7 203.7v1.1l-.6 .6M172.1 203.5h.9v.9h-1.3M172.1 202.3v1.2l-1 .4v2.4h-1.1h2.7v-.3h1.2v1.8h-1.2v-.5h-5.3v.5h-1.2v-1.8h1.2v.3h2.6h-1v-2.4M175.1 204l.8 4.7v-4.7"/>
<circle cx="56.2" cy="94.3" r="1.43"/>
<circle cx="169.4" cy="94.3" r="1.43"/>
<circle cx="38.8" cy="115.9" r="4.4"/>
<circle cx="38.8" cy="115.9" r="3"/>
<circle cx="38.8" cy="115.9" r="1.62"/>
<circle cx="44.8" cy="111.2" r="1.7"/>
<circle cx="56.2" cy="110.4" r="1.17"/>
<circle cx="182.2" cy="111.2" r="1.7"/>
<circle cx="188.2" cy="115.9" r="4.4"/>
<circle cx="188.2" cy="115.9" r="3"/>
<circle cx="188.2" cy="115.9" r="1.62"/>
<circle cx="56.2" cy="132.2" r="1.15"/>
<circle cx="232" cy="134.8" r="1.36"/>
<circle cx="238.5" cy="120.1" r=".94"/>
<circle cx="238.5" cy="135.1" r=".94"/>
<circle cx="238.5" cy="131.3" r=".67"/>
<circle cx="238.5" cy="123.9" r=".67"/>
<circle cx="288" cy="120.1" r=".94"/>
<circle cx="288" cy="135.1" r=".94"/>
<circle cx="288" cy="131.3" r=".67"/>
<circle cx="288" cy="123.9" r=".67"/>
<circle cx="294.5" cy="134.8" r="1.36"/>
<circle cx="54.9" cy="167.6" r="6.2"/>
<circle cx="54.9" cy="167.6" r="2.7"/>
<circle cx="77.6" cy="177" r="3.2"/>
<circle cx="77.6" cy="177" r="2.36"/>
<circle cx="112.7" cy="177" r="5"/>
<circle cx="112.7" cy="177" r="5.5"/>
<circle cx="147.8" cy="177" r="3.2"/>
<circle cx="147.8" cy="177" r="2.36"/>
<circle cx="170.5" cy="167.6" r="6.2"/>
<circle cx="170.5" cy="167.6" r="2.7"/>
<circle cx="54.9" cy="186.3" r="6.2"/>
<circle cx="54.9" cy="186.3" r="2.7"/>
<circle cx="170.5" cy="186.3" r="6.2"/>
<circle cx="170.5" cy="186.3" r="2.7"/>
</g>
<path d="M21 89.4l.4 2.5h-.8zM157.6 85.8l2.5-.4v.8zM170.3 85.4l2.5 .4-2.5 .4zM221.6 86l.4 2.5h-.8zM20.6 132.7h.8l-.4 2.5zM221.2 135.8h.8l-.4 2.5zM21 144.3l.4 2.5h-.8zM234.8 146.9l2.5-.4v.9zM289.1 146.5l2.5 .4-2.5 .5zM20.6 206h.8l-.4 2.5zM54.9 216.9l2.5-.4v.8zM168.1 216.5l2.5 .4-2.5 .4z" fill="#000" stroke="#000" stroke-width=".22"/>
<g font-size="5.9">
<text x="27" y="79.6">1</text>
<text x="42.7" y="79.6">2</text>
<text x="54.8" y="79.6">3</text>
<text x="67.5" y="79.6">4</text>
<text x="86.5" y="79.6">5</text>
<text x="115.6" y="79.6">6</text>
<text x="131.8" y="79.5">7</text>
<text x="141.6" y="79.6">8</text>
<text x="149.6" y="79.6">9</text>
<text x="242.9" y="79.6">14</text>
<text x="274.8" y="79.6">15</text>
<text x="297.4" y="79.6">16</text>
<text x="311.4" y="79.5">17</text>
<text x="313.2" y="135.8">12</text>
<text x="154.6" y="143.1">13</text>
<text x="176.8" y="143.1">11</text>
<text x="191.9" y="143.1">10</text>
<text x="254.3" y="164.6">18</text>
<text x="285.6" y="164.6">19</text>
<text x="297.1" y="164.6">20</text>
<text x="233.5" y="204.2">21</text>
<text x="242.4" y="204.2">22</text>
<text x="277.6" y="204.2">23</text>
<text x="290.4" y="204.2">24</text>
</g>
<text font-size="3.9" x="161.1" y="84.8">43±5</text>
<g font-size="3.5">
<text x="20" y="115.2" transform="rotate(-90 20 115.2)">480</text>
<text x="220.5" y="115" transform="rotate(-90 220.5 115)">600</text>
<text x="259.3" y="145.9">1524</text>
<text x="20" y="179.3" transform="rotate(-90 20 179.3)">610</text>
<text x="108.9" y="215.9">2036</text>
</g>
<g font-size="3.1">
<text x="396" y="143.3">Кол-во Прим-е</text>
<text x="328.4" y="147" transform="rotate(-90 328.4 147)">Формат</text>
<text x="333.4" y="145.9" transform="rotate(-90 333.4 145.9)">Зона</text>
<text x="338.4" y="145.5" transform="rotate(-90 338.4 145.5)">Поз.</text>
<text x="342.3" y="144.3">Обозначение</text>
<text x="369.3" y="144.3">Наименование</text>
<text x="336.4" y="155.4">2</text>
<text x="336.6" y="150.4">1</text>
<text x="336.4" y="160.4">3</text>
<text x="336.3" y="165.4">4</text>
<text x="336.4" y="170.5">5</text>
<text x="336.3" y="175.5">6</text>
<text x="336" y="180.5">7</text>
<text x="336.3" y="185.5">8</text>
<text x="336.2" y="190.5">9</text>
<text x="336" y="195.5">10</text>
<text x="336" y="200.5">11</text>
<text x="336" y="205.4">12</text>
<text x="336" y="210.5">13</text>
<text x="336" y="215.4">14</text>
<text x="336" y="220.4">15</text>
<text x="336" y="225.4">16</text>
<text x="336" y="230.4">17</text>
<text x="336" y="235.4">18</text>
<text x="335.9" y="245.4">20</text>
<text x="336" y="240.4">19</text>
<text x="335.9" y="250.4">21</text>
<text x="335.9" y="255.4">22</text>
<text x="335.9" y="260.4">23</text>
<text x="335.9" y="265.4">24</text>
<text x="410.6" y="281.9">1:8</text>
</g>
<g font-size="3">
<text x="358.4" y="281.5">рессорного подвешивания</text>
<text x="364.4" y="278.3">Вторая ступень</text>
<text x="361.2" y="284.8">электропоезда ЭД4м</text>
</g>
<g font-size="2.2">
<text x="362.4" y="149">Гидравлический гаситель</text>
<text x="362.4" y="155.1">Коробка скользуна кузова</text>
<text x="362.4" y="151.4">колебаний</text>
<text x="362.4" y="160.1">Вертикальный скользун</text>
<text x="362.3" y="165.1">Опора продольного поводка</text>
<text x="362.4" y="170.1">Резиновая прокладка скользуна</text>
<text x="362.4" y="175.1">Надрессорная балка</text>
<text x="362.4" y="178.8">Металлическая регулировочная</text>
<text x="362.4" y="181.2">прокладка</text>
<text x="362.4" y="185">Плита скользуна вагона</text>
<text x="362.4" y="191.3">скользуна</text>
<text x="362.4" y="188.9">Корпус горизонтального опорного</text>
<text x="362.4" y="195.1">Наружная винтовая пружина</text>
<text x="362.4" y="200.1">Внутренняя винтовая пружина</text>
<text x="362.4" y="205.1">Продольный поводок</text>
<text x="362.4" y="210.1">Поддон рессорного комплекта</text>
<text x="362.4" y="215">Верхний валик подвески</text>
<text x="362.4" y="220">Нижний валик подвески</text>
<text x="362.1" y="225">Тяга подвески</text>
<text x="362.4" y="230">Шарнирная втулка подвески</text>
<text x="362.3" y="235">Упорная шайба</text>
<text x="362.1" y="245">Торцевая корончатая гайка</text>
<text x="362.4" y="240">Шпонка призматическая</text>
<text x="362.4" y="250">Резинометаллический пакет</text>
<text x="362.5" y="255">Дистанционная втулка</text>
<text x="362.4" y="260">Стяжной болт</text>
<text x="362.4" y="265">Прижимной фланец</text>
</g>
<g font-size="1.9">
<text x="325.2" y="278.9">Изм.</text>
<text x="325.4" y="281.4">Разраб.</text>
<text x="329.4" y="278.9">Лист</text>
<text x="335.5" y="278.9">№ докум.</text>
<text x="346.5" y="278.8">Подп.</text>
<text x="353" y="278.8">Дата</text>
<text x="393.9" y="276.2">Лит.</text>
<text x="402.1" y="276.2">Масса</text>
<text x="409.2" y="276.2">Масштаб</text>
<text x="325.2" y="286.3">Т. контр.</text>
<text x="325.4" y="283.7">Пров.</text>
<text x="394.6" y="286">Лист 1</text>
<text x="394.6" y="286">Лист</text>
<text x="403.3" y="282.1">-</text>
<text x="406.1" y="286">Листов 1</text>
<text x="406.1" y="286">Листов</text>
<text x="325.2" y="291.4">Н. контр.</text>
<text x="325.4" y="293.8">Утв.</text>
</g>
</svg>
